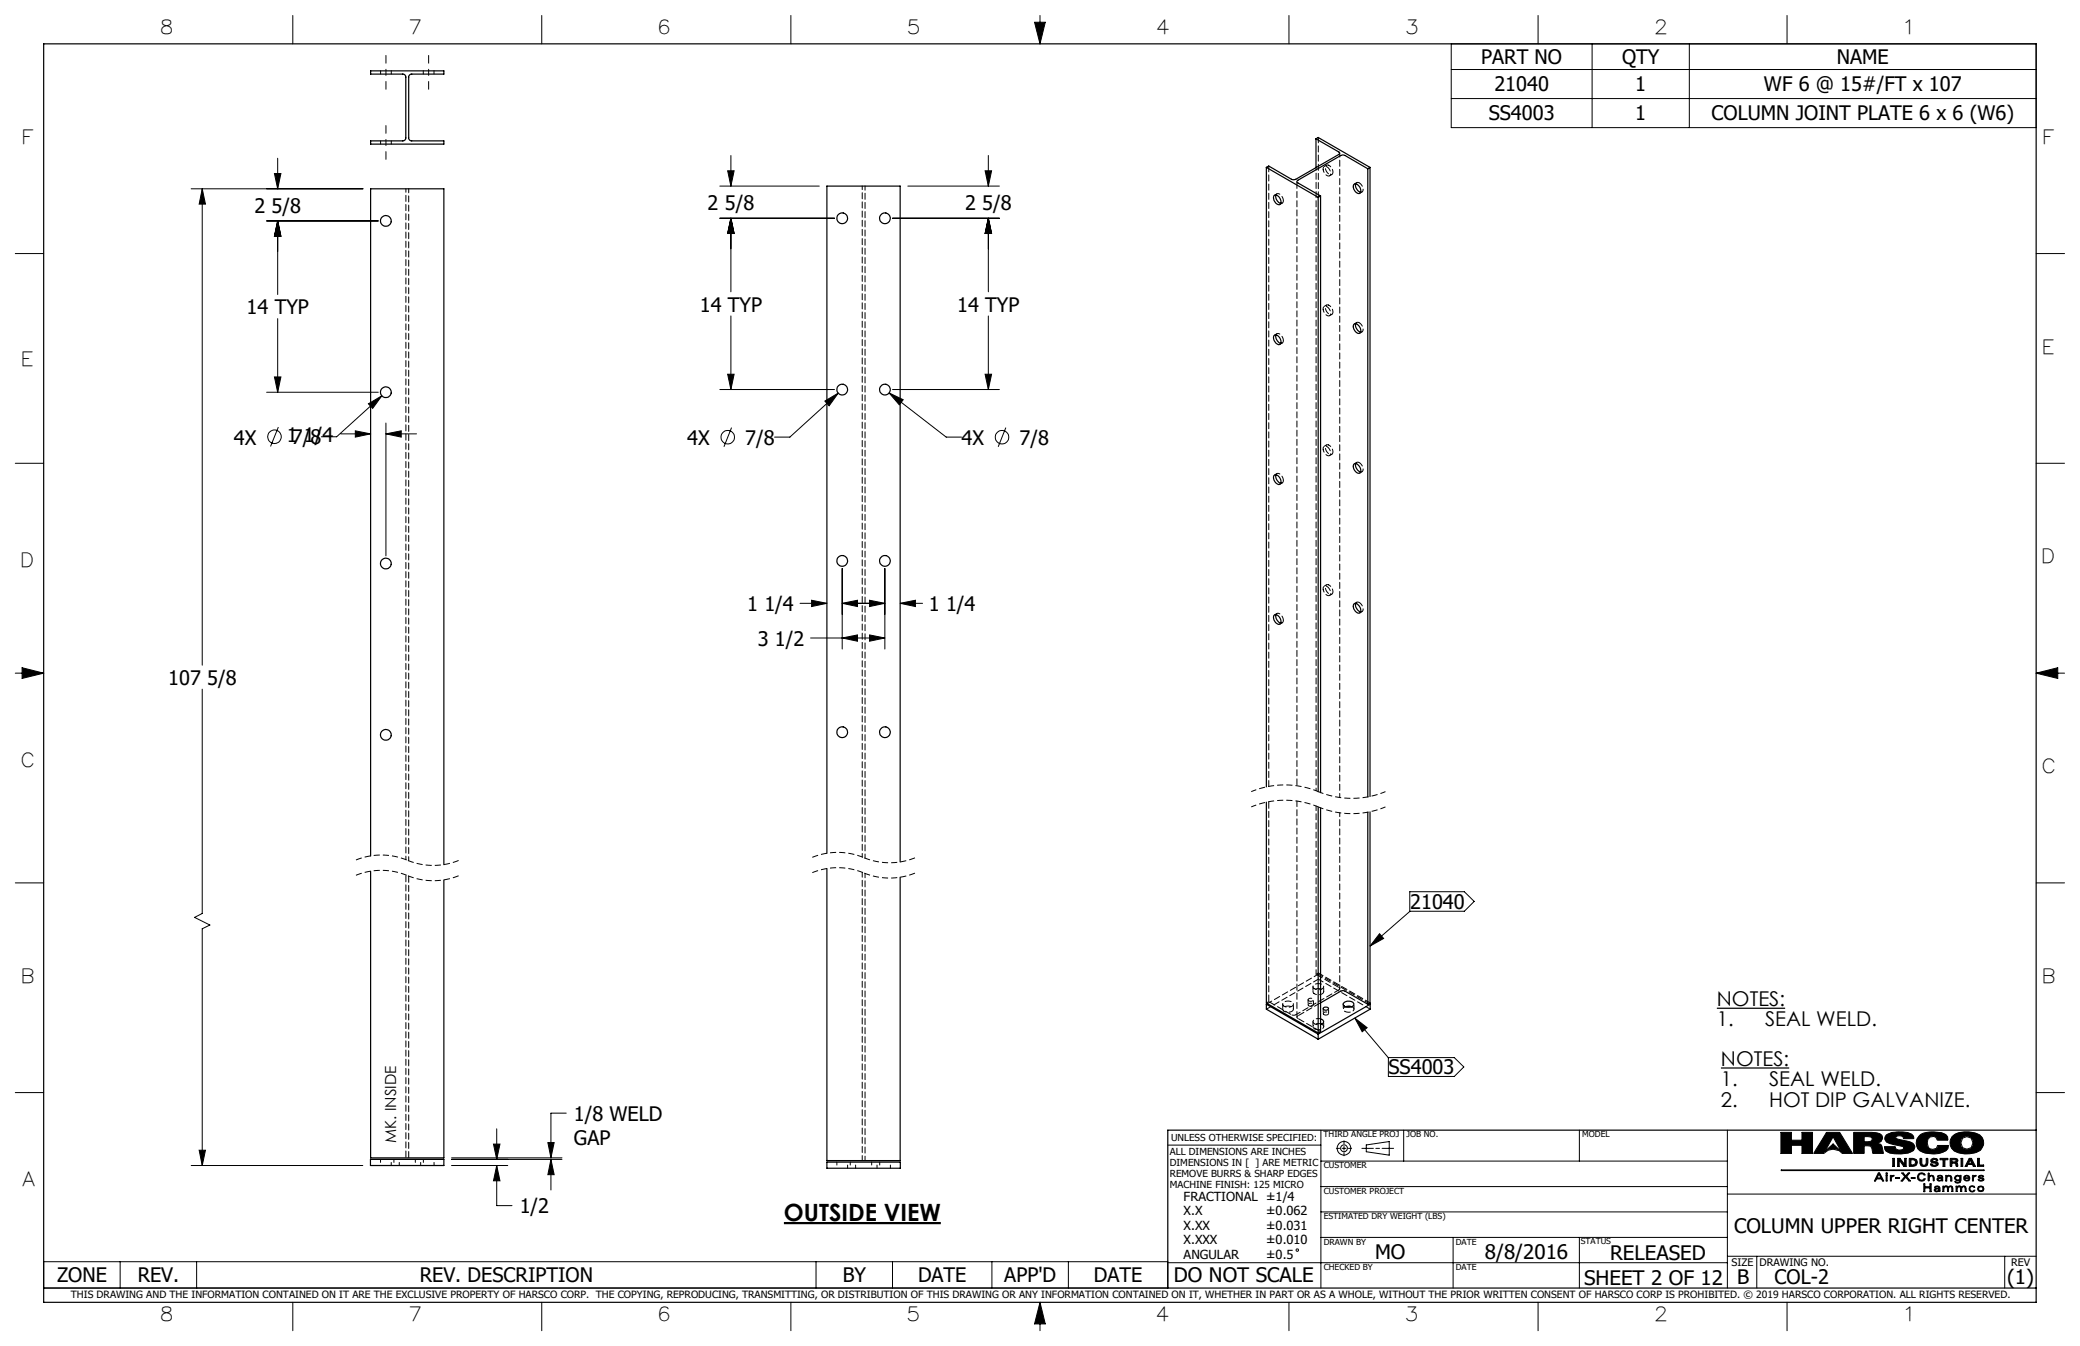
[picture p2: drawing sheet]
<svg xmlns="http://www.w3.org/2000/svg" width="432mm" height="279mm" viewBox="0 0 432 279" stroke-linecap="round" stroke-linejoin="round" font-family="sans-serif">
<g fill="none" stroke="#000" stroke-width=".21">
<path d="M60.8 3.2v5.9M112.5 3.2v5.9M164.2 3.2v5.9M214.8 4.6h2.2l-1.1 4.5zM215.9 3.2v5.9M267.6 3.2v5.9M301.3 9.1h121.4v17.4h-121.4zM301.3 14.4h121.4M319.3 3.2v5.9M330.5 9.1v17.4M350.7 9.1v17.4M371 3.2v5.9"/>
<path d="M39.7 39.2h35.7M42 39.2v98.9M42 39.2l.7 3.2h-1.4zM57 36h1.3l-.7 3.2zM57.6 32.8v6.4M149.4 38.6h20.7M151.1 35.5h1.3l-.7 3.1zM151.7 32.3v6.3M188.5 38.6h19M204.5 35.5h1.3l-.6 3.1zM205.2 32.3v6.3M301.3 20.5h121.4"/>
<path d="M3.2 52.6h5.9M55.4 45.9h23.1M57.6 45.9v15.2M57.6 45.9l.7 3.1h-1.3zM149.4 45.3h23.8M151.7 45.3l.7 3.2h-1.3zM151.7 45.3v15.3M185.3 45.3h22.2M205.2 45.3v15.3M205.2 45.3l.6 3.2h-1.3zM422.7 52.6h5.9M57 78.2h1.3l-.7 3.2z"/>
<path d="M57.6 66.1v15.3M151.1 77.7h1.3l-.7 3.2zM151.7 65.6v15.3M204.5 77.7h1.3l-.6 3.2zM205.2 65.6v15.3M3.2 96.2h5.9M55.4 81.4h23.1M57.8 88.7l-1.6 4M70.8 90.1h6.1M73.8 89.4l3.1 .7-3.1 .6zM76.5 83.8l2.8-1.6-1.9 2.6zM79.3 82.2l-9.4 8.5h-3.2"/>
<path d="M80.1 90.1l3.2-.7v1.3zM80.1 87.8v27.6M80.1 90.1h6.4M149.4 80.9h23.8M151.9 88.8l-1.6 3.9M171.2 83.3l2.8-1.7-1.9 2.6zM174 81.6l-10 9.1h-3.2M184.6 81.6l2.9 1.4-.8 1zM184.6 81.6l11.8 9.1h3.2M185.3 80.9h22.2M208.8 88.8l-1.6 3.9M422.7 96.2h5.9"/>
<path d="M174.8 118v16.7M183.7 118v16.7M3.2 139.7h5.9M4.6 138.6l4.5 1.1-4.5 1.1zM166.1 125.2h5.6M168.3 132.4h15.4M168.5 124.6l3.2 .6-3.2 .7zM174.8 125.2l3.2-.6v1.3zM174.8 132.4l3.2-.6v1.3zM174.8 125.2h8.9M180.5 124.6l3.2 .6-3.2 .7zM180.5 131.8l3.2 .6-3.2 .7z"/>
<path d="M186.9 125.2l3.1-.6v1.3zM186.9 125.2h4.6M422.7 139.7h5.9M422.7 139.7l4.5-1.1v2.2zM42 143.1v46.5l-1.6 .8 3.2 1.6-1.6 .8v49.1M3.2 183.3h5.9M286.4 193.8l.8 1-2.8 1.6zM292.7 185.1h11.3l2 2-2 2.1h-11.3zM292.7 189.2l-8.3 7.2M422.7 183.3h5.9M281.3 211.3l6.9 8.3M281.3 211.3l2.5 2-1 .9z"/>
<path d="M288.2 219.5h13.7l2 2-2 1.9h-13.7zM3.2 226.8h5.9M41.3 238.8h1.4l-.7 3.1zM102.4 237.5h1.4l-.7 3.2zM103.1 234.3v6.4M113.7 237.2h1.3l-.6 3.1zM117.5 231.1h-3.1v9.2M242.4 237.7h31.8M274.2 234.6v32.8M277.4 238.4h.7M278.6 238.4h.8M279 236.8v.7"/>
<path d="M279 238v.8M279 239.3v.6M279.9 238.4h.7M282.7 238.4h2.4M283.6 237.7l4.8-.7v2.8l-4.8-.7zM285.6 238.4h.8M286.9 238.4h2.4M291.4 234.6v6.4M327.9 234.6v6.4M358.6 234.6v32.8M369.7 235.1h2.2v1.6h2.2v-1.6h2.2v4.3h-2.2v-1.7h-2.2v1.7h-2.2zM379.2 235.1h2.7l2.7 4.3h-2.2a2.5 2.5 0 0 0-3.8 0h-2.1z"/>
<path d="M380.5 236l1.7 3-1.7-1.5-1.7 1.5zM384.8 235.1h3.7l1.7 .2 .5 .4 .1 .6-.3 .7-.8 .3 .7 .2 .3 .4 .3 1.5h-2.2l-.2-1-.3-.5-.6-.1h-.7v1.6h-2.2zM387 235.9l1.4 .1a.51 .51 0 0 1 0 .9l-1.4 .1zM389.7 237.3h.1M391.6 235.6a6.4 6.4 0 0 1 5.3-.2l.3 .4 .1 .6h-2.1l-.1-.4a1.07 1.07 0 0 0-1.5 .1v.1a3 3 0 0 0 1.9 .6l1.6 .5 .4 .7-.3 .8a7.4 7.4 0 0 1-4.9 .6l-.8-.5-.3-.9h2.3v.4a1.01 1.01 0 0 0 1.7-.2l-.4-.3-3.1-.8-.4-.7zM398.5 235.7a5.3 5.3 0 0 1 5.5-.2l.3 .5 .1 .7h-2.2l-.3-.6-.5-.2-.7 .1-.5 .5-.1 .7 .2 1 .4 .3 .5 .1 .8-.2 .2-.6h2.3l-.1 .6a3.9 3.9 0 0 1-2.8 1.1 4.2 4.2 0 0 1-3.5-1.1 2.19 2.19 0 0 1 .4-2.7zM405.2 235.9a5.4 5.4 0 0 1 5.8-.4 2.09 2.09 0 0 1 .8 2.2l-.7 1.1a5.9 5.9 0 0 1-5.4 .1 2.08 2.08 0 0 1-.5-3zM407.4 236.3l.9-.4 .9 .4 .4 .9-.4 1-.9 .3-.9-.3-.3-1zM422.7 226.8h5.9M39.7 241.9h35.6M93.7 241.9h11.7M93.7 240.7h23"/>
<path d="M93.7 240.3h23M103.1 241.9l.7 3.2h-1.4zM103.1 241.9v8.4h3.2M114.4 240.7v6.3M114.4 240.7l.6 3.1h-1.3zM274.2 256.9h84.4M274.2 251.6h84.4M274.2 246.3h84.4M274.2 241h84.4M301.7 256.9v10.5M327.9 256.9v10.5M358.6 247.9h64.1"/>
<path d="M369.8 242.9h42.1v.1h-42.1zM389.9 243.5h.3l.9 1.6h-.3l-.2-.4h-1l-.2 .4h-.3zM390.1 243.7l.4 .8h-.8zM391.5 244h.3v1.1h-.3zM391.5 243.5h.3v.2h-.3zM392.4 244h.2v.2l.2-.2h.4v.2l-.5 .1-.1 .8h-.2zM392.6 244.2h.1M392.9 240.5h.4v1.6h-.4zM393.6 244.4h.7v.2h-.7zM393.9 240.5h.5l1 1.2v-1.2h.3v1.6h-.5l-.9-1.3v1.3h-.4zM394.3 240.8h.1M394.8 243.5h.3l.5 .6 .5-.6h.4l-.7 .7 .8 .9h-.3l-.7-.7-.6 .7h-.3l.7-.9z"/>
<path d="M396.3 240.5a1.61 1.61 0 0 1 1.7 .5v.3l-.1 .5-.8 .3h-.8zM396.7 240.7a.62 .62 0 0 1 .8 .2 .62 .62 0 0 1 0 .7l-.8 .2zM396.8 244.4h.7v.2h-.7zM398.3 243.7a.87 .87 0 0 1 1.4 .2l-1-.2-.3 .2-.1 .4 .2 .5 .5 .2 .4-.3h.3l-.3 .4-.4 .1-.5-.1-.4-.3-.1-.5zM398.6 240.5h.4v1l.1 .3 .3 .1 .3-.1 .2-.4v-.9h.3v.9l-.2 .5a.93 .93 0 0 1-1.4-.4zM399.4 245.7h.2v.6h1v-.6h.3v1.7h-.3v-.8h-1v.8h-.2zM400.3 243.5h.2v.7l.5-.3a.79 .79 0 0 1 .4 1.2h-.1a.87 .87 0 0 0-.3-1 .85 .85 0 0 0-.5 1h-.2zM400.5 244.2h.1M400.9 240.7l.5-.3 .7 .1 .2 .4h-.4l-.1-.2h-.3l-.3 .2 .2 .2 .8 .2 .2 .4-.1 .2-.6 .2-.7-.1-.2-.4h.3l.4 .3 .5-.1v-.2l-1-.3-.2-.2zM401.7 246.3a.67 .67 0 0 1 1 .3v.7h-.2v-.1l-.7 .2-.2-.2v-.3l.1-.2 .8-.1-.1-.2-.3-.1-.5 .2zM402.4 244.7l.7-.1-.1 .3-.2 .1h-.3zM402.5 246.8h.1"/>
<path d="M402.5 246.8l-.8 .2 .2 .2h.3l.2-.1 .1-.3M402.5 247.2h.1M402.8 240.5h1.6v.2h-.6v1.4h-.4v-1.4h-.6zM403.1 244.6h.1M403.1 244.4l-.1-.2-.3-.1-.5 .2v-.2l.6-.2 .4 .2 .1 1h-.2v-.1M403.1 244.4l-.8 .1-.2 .3 .3 .3 .3 .1 .4-.2M403.1 244.4h.1M403.1 245h.1M403.5 246.4v-.2h-.2v1.1h.2l.1-.8 .4-.2 .3 .4v.6h.2l.1-.8 .3-.2 .3 .4v.6h.2l-.1-1-.5-.1-.3 .3M403.5 246.4l.5-.3 .4 .4M403.5 246.4h.1M403.9 244h.2v.2l.4-.3 .5 .2 .2 .4v.6h-.2l-.2-.9-.2-.1-.3 .1-.2 .9h-.2z"/>
<path d="M404.1 244.2h.1M404.4 246.5h.1M404.8 240.5a1.96 1.96 0 0 1 1.6 .2l-.1 .5-.3 .1 .4 .2 .1 .6h-.4a.61 .61 0 0 0-.7-.7h-.2v.7h-.4zM405.2 240.7l.8 .1v.3l-.8 .1zM405.9 244.1l.5-.2 .5 .3v-.2h.2v1l-.2 .5-.5 .1-.5-.1-.1-.3 .8 .2 .2-.1 .1-.4-.5 .2-.5-.2-.2-.4zM406 241.3h.1M406.1 244.2l.3-.1 .4 .1 .1 .3-.1 .3-.4 .2-.3-.2-.1-.3zM406.3 246.4v-.2h-.3l.1 1.1h.2l.1-.8 .3-.2 .3 .4v.6h.2l.1-.8 .4-.2 .3 .4v.6h.2l-.2-1-.4-.1-.4 .3M406.3 246.4l.4-.3 .5 .4M406.3 246.4h.1M407.1 240.5h.4v1.6h-.4zM407.2 246.5h.1"/>
<path d="M407.9 244.1l.4-.2 .5 .2 .1 .5h-1.1l.2 .3 .3 .1 .6-.2-.1 .2-.7 .1-.4-.2v-.6zM408 244.2l.3-.1 .4 .4h-.8zM408.8 240.5h.5l.8 1.6h-.5l-.1-.4h-1l-.2 .4h-.3zM408.9 246.3l.5-.2 .4 .1 .2 .3-.8-.2-.2 .2-.1 .3 .2 .4 .3 .1 .6-.2-.2 .2-.7 .1-.3-.3zM409 240.8l.3 .7h-.6zM409.5 244h.2v.2l.5-.2v.2l-.4 .1-.1 .8h-.2zM409.7 244.2h.1M410.5 240.5h.4v1.3h.9v.3h-1.3zM410.7 246.3l.5-.1 .5 .1 .2 .5-.2 .4-.5 .2-.5-.2-.2-.4zM410.7 244.2a.74 .74 0 0 1 1.1-.1v.2l-.5-.2-.4 .2 .7 .2 .3 .3a.76 .76 0 0 1-1.1 .3l-.2-.3 .8 .2 .2-.2a.87 .87 0 0 1-.9-.6zM410.8 246.5l.4-.2 .4 .2 .1 .3-.1 .3-.4 .1-.4-.1-.1-.3zM9.1 261.9h233.3v5.5h-233.3z"/>
<path d="M24.9 261.9v5.5M40.8 261.9v5.5M60.8 270.3v5.9M112.5 270.3v5.9M164.2 270.3v5.9M169.4 261.9v5.5M185.3 261.9v5.5M205.9 261.9v5.5M215.9 270.3v5.9M215.9 270.3l1.1 4.5h-2.2zM221.8 261.9v5.5M242.4 262.1h116.2"/>
<path d="M267.6 270.3v5.9M319.3 270.3v5.9M358.6 260.8h64.1M364.7 260.8v6.6M371 270.3v5.9M416.2 260.8v6.6"/>
<circle cx="57" cy="90.7" r="1.4"/>
<circle cx="151.1" cy="90.7" r="1.4"/>
<circle cx="208" cy="90.7" r="1.4"/>
<circle cx="279" cy="238.4" r=".71"/>
<circle cx="279" cy="238.4" r="1.41"/>
<circle cx="269.3" cy="259.5" r=".25"/>
</g>
<g fill="none" stroke="#000" stroke-width=".25">
<path d="M9.1 9.1h413.6v261.2h-413.6zM76.9 14.7h15.2v.7h-6.6a.6 .6 0 0 0-.7 .6v12.6a.6 .6 0 0 0 .7 .6h6.6v.7h-15.2v-.7h6.7a.6 .6 0 0 0 .6-.6v-12.6a.6 .6 0 0 0-.6-.6h-6.7zM262.9 34.7l10.7 6.3M262.9 34.7v128.6M273.2 28.8l4.7 2.7a.29 .29 0 0 1 .2 .3 .29 .29 0 0 1-.2 .3l-9.1 5.2-.7-.1-4.7-2.7-.5 .2M273.2 28.8l.4-.3 10.8 6.2M273.2 28.8v6M281 38.3a1 1 0 0 1 1.4 .9 .6 .6 0 0 1 0 .9 .6 .6 0 0 1-.9-.2 1.52 1.52 0 0 1-.5-1.6zM281.4 38.2a1.57 1.57 0 0 0 1 1.7M284 35l-4.8-2.7-.5-.1-9.3 5.2a.27 .27 0 0 0-.2 .3 .27 .27 0 0 0 .2 .3l4.7 2.7M284 35v130.4M284.4 34.7l-.4 .3"/>
<path d="M284.4 34.7v130.6M264.5 40.6a1.25 1.25 0 0 1 1.4 1.3 .56 .56 0 0 1-.4 .6 .56 .56 0 0 1-.7-.3 1.44 1.44 0 0 1-.3-1.6zM264.9 40.5a1.58 1.58 0 0 0 1 1.7M273.6 41v123.4M274.1 40.7l-.5 .3M274.1 40.7v123.8M264.4 69.7a.91 .91 0 0 1 1.4 .7 .6 .6 0 0 1 .1 .8 .6 .6 0 0 1-.6 .3l-.3-.2a1.49 1.49 0 0 1-.6-1.6zM264.9 69.5v.1a1.58 1.58 0 0 0 1 1.7M281 67.3a1 1 0 0 1 1.4 .9 .6 .6 0 0 1 0 .9 .6 .6 0 0 1-.9-.2 1.52 1.52 0 0 1-.5-1.6zM281.4 67.2a1.57 1.57 0 0 0 1 1.7M264.4 98.7a.91 .91 0 0 1 1.4 .8 .6 .6 0 0 1 .1 .7 .6 .6 0 0 1-.6 .3 1.52 1.52 0 0 1-.9-1.8zM264.9 98.6a1.58 1.58 0 0 0 1 1.7"/>
<path d="M281 96.4a1.18 1.18 0 0 1 1.5 1.4 .54 .54 0 0 1-.4 .5 .54 .54 0 0 1-.6-.3 1.52 1.52 0 0 1-.5-1.6zM281.4 96.2a1.57 1.57 0 0 0 1 1.8M264.5 127.7a1.1 1.1 0 0 1 1.4 1.2 .58 .58 0 0 1-.3 .7 .58 .58 0 0 1-.8-.3 1.38 1.38 0 0 1-.3-1.6zM264.9 127.6a1.58 1.58 0 0 0 1 1.7M281 125.4a1.18 1.18 0 0 1 1.5 1.4 .54 .54 0 0 1-.4 .5 .54 .54 0 0 1-.6-.3 1.52 1.52 0 0 1-.5-1.6zM281.4 125.3a1.56 1.56 0 0 0 1 1.7M76.9 177.7v-138.5h15.2v140.3M171.7 177.1v-138.5h15.2v140.3M262.9 166.5v41.7l10.7 6.2M273.6 167.5v46.9M274.1 167.7v46.4l-.5 .3M284 168.6v39.9"/>
<path d="M284.4 168.5v39.7l-.4 .3M76.9 180.9v59.4h15.2v-57.6M171.7 180.3v60.6h15.2v-58.8M262.9 208.5v1l10.7 6.2M262.9 208.5l10.7 6.2M263.1 208.3l-.2 .2M273.6 214.7v1M274.1 208.2l4.2-2.5 .6-.1 5.1 2.9M274.1 211.5a.58 .58 0 0 1 .7 .6 .58 .58 0 0 1-.7 .6M274.1 212.5l.2 .1M274.7 209.2l.3-.1a.47 .47 0 0 1 .5-.1 .47 .47 0 0 1 .2 .5 .54 .54 0 0 1-.6 .2 .54 .54 0 0 1-.4-.5zM278.9 208.3a1.35 1.35 0 0 1 2.2 .2 1.3 1.3 0 0 1-2.3 0z"/>
<path d="M279.3 209l.6-.2 .7 .2M284.2 208.3l.2 .2M284.4 208.5l-10.8 6.2M284.4 208.5v1l-10.8 6.2M422.7 234.6h-180.3v32.8M76.9 240.7h15.2v1.2h-15.2zM171.7 241.2h15.2v1.3h-15.2zM9.1 267.4h413.6"/>
<circle cx="80.1" cy="45.9" r="1.12"/>
<circle cx="174.8" cy="45.3" r="1.12"/>
<circle cx="183.7" cy="45.3" r="1.11"/>
<circle cx="80.1" cy="81.4" r="1.12"/>
<circle cx="174.8" cy="80.9" r="1.12"/>
<circle cx="183.7" cy="80.9" r="1.11"/>
<circle cx="80.1" cy="117" r="1.12"/>
<circle cx="174.8" cy="116.4" r="1.12"/>
<circle cx="183.7" cy="116.4" r="1.11"/>
<circle cx="80.1" cy="152.5" r="1.12"/>
<circle cx="174.8" cy="152" r="1.12"/>
<circle cx="183.7" cy="152" r="1.11"/>
</g>
<path d="M215.9 270.3l-1.1 4.5h2.2zM214.8 4.6h2.2l-1.1 4.5zM4.6 138.6l4.5 1.1-4.5 1.1zM422.7 139.7l4.5-1.1v2.2zM369.7 235.1v4.3h2.2v-1.7h2.2v1.7h2.2v-4.3h-2.2v1.6h-2.2v-1.6zM387 235.9l1.4 .1 .3 .6-.5 .4h-1.2zM384.8 235.1v4.3h2.2v-1.6l1.4 .1 .4 1.5h2.2l-.4-1.7-.4-.3-.5-.1a1.15 1.15 0 0 0 1.1-1.2 1.41 1.41 0 0 0-1.7-1zM391.6 235.6a1.12 1.12 0 0 0-.2 1.2 1.12 1.12 0 0 0 1.1 .7l1.8 .3a.72 .72 0 0 1 .9 .5 1.03 1.03 0 0 1-1.7-.1v-.2h-2.3a1.46 1.46 0 0 0 1.7 1.5 7.2 7.2 0 0 0 4.2-.6 1.1 1.1 0 0 0 .3-1.2 1.1 1.1 0 0 0-1-.7l-2.1-.5a.58 .58 0 0 1-.7-.5l.4-.2h.6l.5 .2 .1 .4h2.1v-.2a1.62 1.62 0 0 0-1.8-1.2 6.2 6.2 0 0 0-3.9 .6zM398.3 235.9a2.19 2.19 0 0 0-.3 2.3 2.19 2.19 0 0 0 2 1.2 4.7 4.7 0 0 0 4.3-.9l.2-.7h-2.3a1.07 1.07 0 0 1-1.7 .6 1.38 1.38 0 0 1-.4-1.6 1.38 1.38 0 0 1 1.5-.9l.4 .3 .2 .5h2.2v-.5a1.37 1.37 0 0 0-1.6-1.1 6 6 0 0 0-4.3 .6zM407 237.2a1.3 1.3 0 0 1 2.6 0 1.3 1.3 0 0 1-2.6 0zM405.5 235.7a2.15 2.15 0 0 0-.6 2.3 2.15 2.15 0 0 0 2 1.4 5.7 5.7 0 0 0 4.4-.7 2.15 2.15 0 0 0 .3-2.3 2.15 2.15 0 0 0-1.8-1.3l-1.2-.2a4.6 4.6 0 0 0-3.1 .8zM379.2 235.1l-2.7 4.3h2.1a2.5 2.5 0 0 1 3.8 0h2.2l-2.7-4.3zM380.5 236l1.7 3-1.7-1.5-1.7 1.5zM392.9 240.5v1.6h.4v-1.6zM393.9 240.5v1.6h.4v-1.3l.9 1.3h.5v-1.6h-.3v1.2l-1-1.2zM396.7 240.7h.5l.4 .2 .1 .5-.3 .4h-.7zM396.3 240.5v1.6h.9a.83 .83 0 0 0 .8-.9 .83 .83 0 0 0-.9-.7zM398.6 240.5v1.1a.86 .86 0 0 0 .9 .5 .86 .86 0 0 0 .7-.7v-.9h-.3l-.1 1.2-.3 .2-.4-.1-.1-1.3zM400.9 240.7l-.1 .1a.53 .53 0 0 0 .6 .6l.4 .1a.27 .27 0 0 1 .1 .4 .27 .27 0 0 1-.4 0l-.4-.3h-.3a.86 .86 0 0 0 .8 .5 .86 .86 0 0 0 .8-.6l-.3-.3-.7-.1a.29 .29 0 0 1 0-.5 .29 .29 0 0 1 .4 .2l.1 .1h.4a.84 .84 0 0 0-1.4-.2zM402.8 240.5v.2h.6v1.4h.4v-1.4h.6v-.2zM405.2 240.7l.8 .1a.25 .25 0 0 1 0 .3 .25 .25 0 0 1-.3 .1h-.5zM404.8 240.5v1.6h.4v-.7l.7 .1 .2 .6h.4l-.1-.6-.4-.2 .4-.2v-.4l-.5-.2zM407.1 240.5v1.6h.4v-1.6zM409 240.8l.3 .7h-.6zM408.8 240.5l-.8 1.6h.3l.2-.4h1l.1 .4h.5l-.8-1.6zM410.5 240.5v1.6h1.3v-.3h-.9v-1.3zM390.1 243.7l.4 .8h-.8zM389.9 243.5l-.8 1.6h.3l.2-.4h1l.2 .4h.3l-.9-1.6zM391.5 243.5v.2h.3v-.2zM369.8 242.9v.1h42.1v-.1zM391.5 244v1.1h.3v-1.1zM392.4 244v1.1h.2l.1-.7 .5-.2v-.2h-.3l-.3 .2v-.2zM393.6 244.4v.2h.7v-.2zM394.8 243.5l.6 .7-.7 .9h.3l.6-.7 .7 .7h.3l-.8-.9 .7-.7h-.4l-.5 .6-.5-.6zM396.8 244.4v.2h.7v-.2zM398.3 243.6l-.3 .8a.87 .87 0 0 0 .7 .8 .87 .87 0 0 0 1-.5h-.3l-.2 .3h-.3a.67 .67 0 0 1-.6-.9 .67 .67 0 0 1 1.1-.2h.3a.86 .86 0 0 0-1.4-.3zM400.3 243.5v1.6h.2v-.7l.4-.3 .4 .2v.8h.2v-.9l-.6-.3-.4 .3v-.7zM402.4 244.7l.3-.1a.23 .23 0 0 1 .4 .1 .23 .23 0 0 1-.2 .3h-.3a.22 .22 0 0 1-.2-.1 .22 .22 0 0 1 0-.2zM402.3 244.1l-.1 .2 .3-.2 .4 .1a.2 .2 0 0 1 .1 .3 .2 .2 0 0 1-.3-.1l-.5 .1-.1 .5 .3 .2 .7-.2v.1h.2l-.1-1-.3-.2zM403.9 244v1.1h.2v-.6l.3-.4 .5 .1 .1 .9h.2l-.1-1-.6-.2-.4 .3v-.2zM406 244.1l-.1 .1a.6 .6 0 0 0 .1 .8 .6 .6 0 0 0 .9-.1l-.1 .4-.2 .1h-.4l-.2-.2-.2 .1 .4 .3 .8-.2 .1-.3v-1.1h-.2v.2a.7 .7 0 0 0-.9-.1zM406 244.5a.45 .45 0 0 1 .9 0 .45 .45 0 0 1-.9 0zM408 244.2l.5-.1 .2 .4h-.8zM407.8 244.1l-.2 .6a.67 .67 0 0 0 .6 .5 .67 .67 0 0 0 .7-.4l-.8 .2-.3-.4h1.1a.67 .67 0 0 0-.4-.6 .67 .67 0 0 0-.7 .1zM409.5 244v1.1h.2v-.7l.5-.2v-.2h-.3l-.2 .2v-.2zM410.8 244.1a.38 .38 0 0 0 0 .4 .38 .38 0 0 0 .4 .2h.2a.21 .21 0 0 1 .2 .3 .21 .21 0 0 1-.4 0l-.6-.2 .2 .3 .5 .1a.37 .37 0 0 0 .5-.2 .37 .37 0 0 0-.2-.5l-.4-.1a.21 .21 0 0 1-.2-.3 .21 .21 0 0 1 .3 0l.5 .2-.4-.4zM399.4 245.7v1.7h.2v-.8h1v.8h.3v-1.7h-.3v.6h-1v-.6zM401.8 246.9l.4-.1a.24 .24 0 0 1 .3 .3 .24 .24 0 0 1-.4 .1l-.3-.1zM401.7 246.3l-.1 .2 .5-.2 .3 .1a.23 .23 0 0 1 0 .3 .23 .23 0 0 1-.3 0 .41 .41 0 0 0-.6 .4 .41 .41 0 0 0 .7 .3l.3-.2v.1h.2v-.9l-.3-.2zM409 246.2l-.2 .3v.5l.4 .4h.6l.2-.3-.5 .2-.3-.1-.3-.3 .1-.4 .5-.2 .5 .2a.62 .62 0 0 0-1-.3zM410.7 246.7a.5 .5 0 0 1 1 0 .5 .5 0 0 1-1 0zM410.5 246.8a.65 .65 0 0 0 1.3 0 .65 .65 0 0 0-1.3 0zM403.3 246.2h.2v.2l.5-.3 .4 .4 .4-.3h.4l.2 .3v.8h-.2v-.8l-.2-.2-.5 .3v.7h-.2v-.7l-.3-.3-.4 .2-.1 .8h-.2zM406 246.2h.3v.2l.5-.3 .4 .4 .3-.3h.5l.2 .4v.7h-.2v-.7l-.3-.3-.4 .2-.1 .8h-.2v-.7l-.3-.3-.4 .3v.7h-.2z" fill-rule="evenodd" fill="#000"/>
<path d="M162.7 253.9h32.6" fill="none" stroke="#000" stroke-width=".46"/>
<path d="M356.4 209.3h14.2M357.3 221.7h14.1" fill="none" stroke="#000" stroke-width=".26"/>
<path d="M273.7 167.5a18.1 18.1 0 0 0-14 0M273.7 164.3a18.1 18.1 0 0 0-14 0M287.6 167.5a18.1 18.1 0 0 1-13.9 0M287.6 164.3a18.1 18.1 0 0 1-13.9 0" fill="none" stroke="#000" stroke-width=".21" stroke-dasharray="1.3 .6" stroke-dashoffset=".2" stroke-linecap="butt"/>
<path d="M84.6 178.6a14 14 0 0 0-10.8 0M95.3 178.6a14 14 0 0 1-10.7 0M179.3 178a14 14 0 0 0-10.8 0M190.1 178a14 14 0 0 1-10.8 0M84.6 181.7a14 14 0 0 0-10.8 0M95.3 181.7a14 14 0 0 1-10.7 0M179.3 181.2a14 14 0 0 0-10.8 0M190.1 181.2a14 14 0 0 1-10.8 0" fill="none" stroke="#000" stroke-width=".21" stroke-dasharray="1.3 .6" stroke-dashoffset="-.1" stroke-linecap="butt"/>
<path d="M80.1 18.5v-7M89 18.5v-7M80.1 26.1v7" fill="none" stroke="#000" stroke-width=".21" stroke-dasharray="15.2 1.3 1.3 1.3" stroke-dashoffset="13.6"/>
<g fill="#000">
<path d="M286.4 193.8l.8 1-2.8 1.6zM281.3 211.3l2.5 2-1 .9z"/>
<path d="M41.3 238.8h1.4l-.7 3.1zM42 39.2l.7 3.2h-1.4zM103.1 241.9l.7 3.2h-1.4zM102.4 237.5h1.4l-.7 3.2zM114.4 240.7l.6 3.1h-1.3zM113.7 237.2h1.3l-.6 3.1zM57.6 45.9l.7 3.1h-1.3zM57 36h1.3l-.7 3.2zM57.6 45.9l.7 3.1h-1.3zM57 78.2h1.3l-.7 3.2zM73.8 89.4l3.1 .7-3.1 .6zM80.1 90.1l3.2-.7v1.3zM76.5 83.8l.9 1 1.9-2.6zM151.7 45.3l.7 3.2h-1.3zM151.1 35.5h1.3l-.7 3.1zM205.2 45.3l.6 3.2h-1.3zM204.5 35.5h1.3l-.6 3.1zM205.2 45.3l.6 3.2h-1.3zM204.5 77.7h1.3l-.6 3.2zM151.1 77.7h1.3l-.7 3.2zM151.7 45.3l.7 3.2h-1.3zM174.8 125.2l3.2-.6v1.3zM168.5 124.6l3.2 .6-3.2 .7zM180.5 124.6l3.2 .6-3.2 .7zM186.9 125.2l3.1-.6v1.3zM180.5 131.8l3.2 .6-3.2 .7zM174.8 132.4l3.2-.6v1.3zM171.2 83.3l.9 .9 1.9-2.6zM184.6 81.6l2.1 2.4 .8-1z"/>
</g>
<g fill="none" stroke="#000" stroke-width=".21" stroke-dasharray="1.3 .6" stroke-dashoffset=".5">
<path d="M84.3 39.2v139.2M179 38.6v139.3M266.3 208.4v1.1M268.5 209.5v-1.1M269 210.6l-.4 .1-.5-.1M271.6 207.5v1.1M272.6 212.1v1M272.6 204.8v1M272.7 208.6v-1.1M274.7 209.3v1.1M274.8 213.1v-1M274.8 205.8v-1"/>
<path d="M275.8 210.4v-1.1M278.1 205.2v-36.5M278.9 208.4v1.1M281.1 209.5v-1.1"/>
</g>
<g fill="none" stroke="#000" stroke-width=".21" stroke-dasharray="1.3 .6" stroke-dashoffset=".4">
<path d="M84.8 39.2v139.5M179.6 38.6v139.5M281.5 38.1l.3-.2 .4 .1M265.9 42.2l.4-.1 .1-.4M265.9 71.2l.4-.1 .1-.4M281.5 67.2l.3-.3 .4 .1M281.5 96.2l.3-.3 .4 .1M265.9 100.3l.4-.2 .1-.4M265.9 129.3l.4-.1 .1-.4M281.5 125.2l.3-.2 .4 .1M278.1 165.5v-133.7M179.6 181.3v59.6"/>
<path d="M274.1 211.5h-.1a.99 .99 0 0 0-1.4 .7l.3 .3M274.1 212.5h-.1a.99 .99 0 0 0-1.4 .8l.3 .3"/>
</g>
<path d="M263.4 166.4v41.5M84.3 181.6v58.7" fill="none" stroke="#000" stroke-width=".21" stroke-dasharray="1.3 .6" stroke-dashoffset="-.1"/>
<g fill="none" stroke="#000" stroke-width=".21" stroke-dasharray="1.3 .6">
<path d="M275.4 34.3l-.5 .3M276 36.5l.5-.3M281.6 37.9l-.4 .3M265.1 40.2l-.5 .3M265.7 42.4l.5-.2M282.3 40.1l.5-.3M265.1 69.3l-.5 .2M265.7 71.5l.5-.3M275.4 63.3l-.5 .3M276 65.5l.5-.2M281.6 67l-.4 .2M282.3 69.1l.5-.2"/>
<path d="M265.1 98.3l-.5 .3M275.4 92.4l-.5 .2M276 94.6l.5-.3M281.6 96l-.4 .3M282.3 98.2l.5-.3M265.7 100.5l.5-.3M265.1 127.3l-.5 .3M265.7 129.5l.5-.2M275.4 121.4l-.5 .3M276 123.6l.5-.3M281.6 125l-.4 .3M282.3 127.2l.5-.3"/>
<path d="M84.8 181.9v58.4M263.4 207.9l-.5 .3M273.7 202l-.5 .2"/>
</g>
<g fill="none" stroke="#000" stroke-width=".21" stroke-dasharray="1.3 .6" stroke-dashoffset=".6">
<path d="M272.9 212.5l.5 .2h.7M79 240.7v1.2M81.2 241.9v-1.2M81.8 240.7v1.2M82.9 241.9v-1.2M86.2 240.7v1.2M87.3 241.9v-1.2M87.9 240.7v1.2M90.1 241.9v-1.2M173.7 241.2v1.3M176 242.5v-1.3M176.5 241.2v1.3"/>
<path d="M177.6 242.5v-1.3M181 241.2v1.3M182.1 242.5v-1.3M182.6 241.2v1.3M184.8 242.5v-1.3"/>
</g>
<g fill="none" stroke="#000" stroke-width=".21" stroke-dasharray="1.3 .6" stroke-dashoffset=".3">
<path d="M79 14.7v.6M81.2 15.3v-.6M87.9 14.7v.6M90.1 15.3v-.6M79 29.2v.7M81.2 29.9v-.7M282.2 38a1.22 1.22 0 0 1 .5 1.9h-.2M266.4 41.7a1.22 1.22 0 0 0-1.4-1.4l-.1 .2M266.4 70.7a1.22 1.22 0 0 0-1.4-1.4l-.1 .2M282.2 67a1.22 1.22 0 0 1 .5 1.9h-.2M266.4 99.7a1.22 1.22 0 0 0-1.4-1.3l-.1 .1M282.2 96a1.22 1.22 0 0 1 .5 1.9l-.2 .1"/>
<path d="M266.4 128.8a1.22 1.22 0 0 0-1.4-1.4l-.1 .2M282.2 125.1a1.22 1.22 0 0 1 .5 1.9h-.2M273.2 167.3v34.9M179 181.1v59.8M269.4 211.4a.27 .27 0 0 1-.2-.3 .27 .27 0 0 1 .2-.2M273.7 202.2l-10.6 6.1M277.9 205a.27 .27 0 0 1 .2 .2 .27 .27 0 0 1-.2 .3M284.2 208.3l-10.5-6.1"/>
</g>
<path d="M263.4 34.5v128.7M273.7 28.5v12.4M269.2 166.3v44.8M272.9 213.6a1.22 1.22 0 0 0 1.9-.6l-.5-.4M273.7 203.3l-10.8 6.2M279.2 209.9a1.22 1.22 0 0 0 1.9-.5l-.5-.4M284.4 208.2l-10.7-6.2M284.5 209.5l-10.8-6.2" fill="none" stroke="#000" stroke-width=".21" stroke-dasharray="1.3 .6" stroke-dashoffset=".1"/>
<g fill="none" stroke="#000" stroke-width=".21" stroke-dasharray="1.3 .6" stroke-dashoffset=".7">
<path d="M273.2 34.8v129.3M274.7 35.2a.57 .57 0 0 1 .3-.7 .57 .57 0 0 1 .8 .4 1.04 1.04 0 0 1 .1 1.6 1.39 1.39 0 0 1-1.2-1.3M275.8 34.3a1.37 1.37 0 0 1 .7 1.9 1.25 1.25 0 0 1-1.1-1.9h.4M274.7 64.3a.57 .57 0 0 1 .3-.8 .57 .57 0 0 1 .8 .4 1.04 1.04 0 0 1 .1 1.7 1.39 1.39 0 0 1-1.2-1.3M275.8 63.3a1.37 1.37 0 0 1 .7 1.9 1.25 1.25 0 0 1-1.1-1.9h.4M274.7 93.3a.57 .57 0 0 1 .3-.7 .57 .57 0 0 1 .8 .3 1.04 1.04 0 0 1 .1 1.7 1.39 1.39 0 0 1-1.2-1.3M275.8 92.4a1.37 1.37 0 0 1 .7 1.9 1.25 1.25 0 0 1-1.1-2l.4 .1M274.7 122.4a.57 .57 0 0 1 .3-.8 .57 .57 0 0 1 .8 .4 1.04 1.04 0 0 1 .1 1.6 1.39 1.39 0 0 1-1.2-1.2M275.8 121.4a1.37 1.37 0 0 1 .7 1.9 1.25 1.25 0 0 1-1.1-1.9h.4M266.5 208.8a1.37 1.37 0 0 0 2-.3 1.25 1.25 0 0 0-2.2 0l.2 .3M266.5 209.8a1.37 1.37 0 0 0 2-.3 1.25 1.25 0 0 0-2.2 0l.2 .3M272.8 205.2a1.37 1.37 0 0 0 2-.4 1.25 1.25 0 0 0-2.2 .1l.2 .3"/>
<path d="M272.8 206.2a1.37 1.37 0 0 0 2-.3 1.25 1.25 0 0 0-2.2 0l.2 .3M279.3 209a.5 .5 0 0 0-.4 .4 .5 .5 0 0 0 .3 .5"/>
</g>
<path d="M269.2 37.7v125.4M268.1 210.6l-4.7-2.7M269.4 210.9l4.7-2.8M273.2 202.2l4.7 2.8M274.1 214.1l-4.7-2.7" fill="none" stroke="#000" stroke-width=".21" stroke-dasharray="1.3 .6" stroke-dashoffset="-.2"/>
<path d="M271.6 207.7a.53 .53 0 0 0 .6 .2 .53 .53 0 0 0 .4-.5 .53 .53 0 0 0-.6-.2 .53 .53 0 0 0-.4 .5M271.6 208.7a.53 .53 0 0 0 .6 .2 .53 .53 0 0 0 .4-.5 .53 .53 0 0 0-.6-.2 .53 .53 0 0 0-.4 .5M274.8 210.5a.53 .53 0 0 0 .6 .2 .53 .53 0 0 0 .3-.5 .53 .53 0 0 0-.6-.2 .53 .53 0 0 0-.3 .5M277.9 205.5l-8.9 5.1" fill="none" stroke="#000" stroke-width=".21" stroke-dasharray="1.3 .6" stroke-dashoffset=".2"/>
<text font-size="4.9" x="162.7" y="253.4">OUTSIDE VIEW</text>
<g font-size="4.2">
<text x="307.5" y="13.3">PART NO</text>
<text x="336.7" y="13.3">QTY</text>
<text x="381.3" y="13.3">NAME</text>
<text x="310.2" y="18.9">21040</text>
<text x="339.5" y="18.9">1</text>
<text x="366.2" y="18.9">WF 6 @ 15#/FT x 107</text>
<text x="309" y="25">SS4003</text>
<text x="339.5" y="25">1</text>
<text x="355.3" y="25">COLUMN JOINT PLATE 6 x 6 (W6)</text>
<text x="52.8" y="44.1">2 5/8</text>
<text x="146.9" y="43.6">2 5/8</text>
<text x="200.3" y="43.6">2 5/8</text>
<text x="51.2" y="65.2">14 TYP</text>
<text x="145.3" y="64.7">14 TYP</text>
<text x="198.7" y="64.7">14 TYP</text>
<text x="48.6" y="92.3">4X</text>
<text x="59.5" y="91.7">1 1/4</text>
<text x="60.6" y="92.3">7/8</text>
<text x="142.7" y="92.4">4X</text>
<text x="154.7" y="92.4">7/8</text>
<text x="199.6" y="92.4">4X</text>
<text x="211.7" y="92.4">7/8</text>
<text x="155.1" y="126.9">1 1/4</text>
<text x="192.8" y="126.9">1 1/4</text>
<text x="157.3" y="134.1">3 1/2</text>
<text x="34.9" y="142.2">107 5/8</text>
<text x="292.7" y="188.6">21040</text>
<text x="356.4" y="208.8">NOTES:</text>
<text x="356.4" y="213.1">1.</text>
<text x="366.4" y="213.1">SEAL WELD.</text>
<text x="357.3" y="221.2">NOTES:</text>
<text x="288.2" y="223">SS4003</text>
<text x="357.3" y="225.5">1.</text>
<text x="367.3" y="225.5">SEAL WELD.</text>
<text x="119.2" y="232.7">1/8 WELD</text>
<text x="357.3" y="229.7">2.</text>
<text x="367.3" y="229.7">HOT DIP GALVANIZE.</text>
<text x="119.2" y="237.7">GAP</text>
<text x="107.9" y="251.9">1/2</text>
<text x="360" y="255.9">COLUMN UPPER RIGHT CENTER</text>
<text x="285.5" y="261.4">MO</text>
<text x="308.3" y="261.3">8/8/2016</text>
<text x="334.3" y="261.6">RELEASED</text>
<text x="11.8" y="266.1">ZONE</text>
<text x="28.6" y="266.1">REV.</text>
<text x="87.1" y="266.1">REV. DESCRIPTION</text>
<text x="174.9" y="266.1">BY</text>
<text x="190.6" y="266.1">DATE</text>
<text x="208.5" y="266.1">APP'D</text>
<text x="227.1" y="266.1">DATE</text>
<text x="243.7" y="266.1">DO NOT SCALE</text>
<text x="328.9" y="266.7">SHEET 2 OF 12</text>
<text x="360.6" y="266.5">B</text>
<text x="368.4" y="266.6">COL-2</text>
<text x="416.7" y="266.5">(1)</text>
</g>
<g font-size="4">
<text x="33.6" y="7.1">8</text>
<text x="85.2" y="7.1">7</text>
<text x="137" y="7.1">6</text>
<text x="188.6" y="7.1">5</text>
<text x="240.3" y="7.1">4</text>
<text x="292.1" y="7.1">3</text>
<text x="343.8" y="7.1">2</text>
<text x="395.7" y="7.1">1</text>
<text x="4.9" y="29.8">F</text>
<text x="424.5" y="29.9">F</text>
<text x="4.8" y="76">E</text>
<text x="424.3" y="73.5">E</text>
<text x="4.7" y="117.7">D</text>
<text x="424.2" y="116.9">D</text>
<text x="4.7" y="159.3">C</text>
<text x="424.2" y="160.4">C</text>
<text x="4.8" y="204">B</text>
<text x="424.3" y="204">B</text>
<text x="4.8" y="246.1">A</text>
<text x="424.3" y="246">A</text>
<text x="33.6" y="274.2">8</text>
<text x="85.2" y="274.2">7</text>
<text x="137" y="274.2">6</text>
<text x="188.6" y="274.2">5</text>
<text x="240.3" y="274.2">4</text>
<text x="292.1" y="274.2">3</text>
<text x="343.8" y="274.2">2</text>
<text x="395.8" y="274.2">1</text>
</g>
<text font-size="3.2" x="82.3" y="237.2" transform="rotate(-90 82.3 237.2)">MK. INSIDE</text>
<g font-size="2.6">
<text x="245.7" y="249.3">FRACTIONAL ±1/4</text>
<text x="245.7" y="252.3">X.X</text>
<text x="245.7" y="255.3">X.XX</text>
<text x="262.9" y="252.3">±0.062</text>
<text x="262.9" y="255.3">±0.031</text>
<text x="245.7" y="258.3">X.XXX</text>
<text x="245.7" y="261.2">ANGULAR</text>
<text x="262.9" y="258.3">±0.010</text>
<text x="262.9" y="261.2">±0.5</text>
</g>
<g font-size="2.2">
<text x="359.5" y="262.8">SIZE</text>
<text x="365.3" y="262.7">DRAWING NO.</text>
<text x="417.5" y="262.8">REV</text>
</g>
<text font-size="2.1" x="14.7" y="269.5">THIS DRAWING AND THE INFORMATION CONTAINED ON IT ARE THE EXCLUSIVE PROPERTY OF HARSCO CORP. THE COPYING, REPRODUCING, TRANSMITTING, OR DISTRIBUTION OF THIS DRAWING OR ANY INFORMATION CONTAINED ON IT, WHETHER IN PART OR AS A WHOLE, WITHOUT THE PRIOR WRITTEN CONSENT OF HARSCO CORP IS PROHIBITED. © 2019 HARSCO CORPORATION. ALL RIGHTS RESERVED.</text>
<g font-size="2">
<text x="242.9" y="239.8">ALL DIMENSIONS ARE INCHES</text>
<text x="243.1" y="236.8">UNLESS OTHERWISE SPECIFIED:</text>
<text x="242.9" y="242.1">DIMENSIONS IN [ ] ARE METRIC</text>
<text x="242.9" y="244.4">REMOVE BURRS &amp; SHARP EDGES</text>
<text x="242.9" y="246.7">MACHINE FINISH: 125 MICRO</text>
</g>
<g font-size="1.7">
<text x="274.8" y="236.1">THIRD ANGLE PROJ</text>
<text x="292" y="236.1">JOB NO.</text>
<text x="328.5" y="236.1">MODEL</text>
<text x="274.8" y="242.5">CUSTOMER</text>
<text x="274.8" y="247.8">CUSTOMER PROJECT</text>
<text x="274.8" y="253.1">ESTIMATED DRY WEIGHT (LBS)</text>
<text x="274.8" y="258.3">DRAWN BY</text>
<text x="274.8" y="263.6">CHECKED BY</text>
<text x="302.2" y="263.6">DATE</text>
<text x="302.2" y="258.3">DATE</text>
<text x="328.2" y="258.3">STATUS</text>
</g>
</svg>
